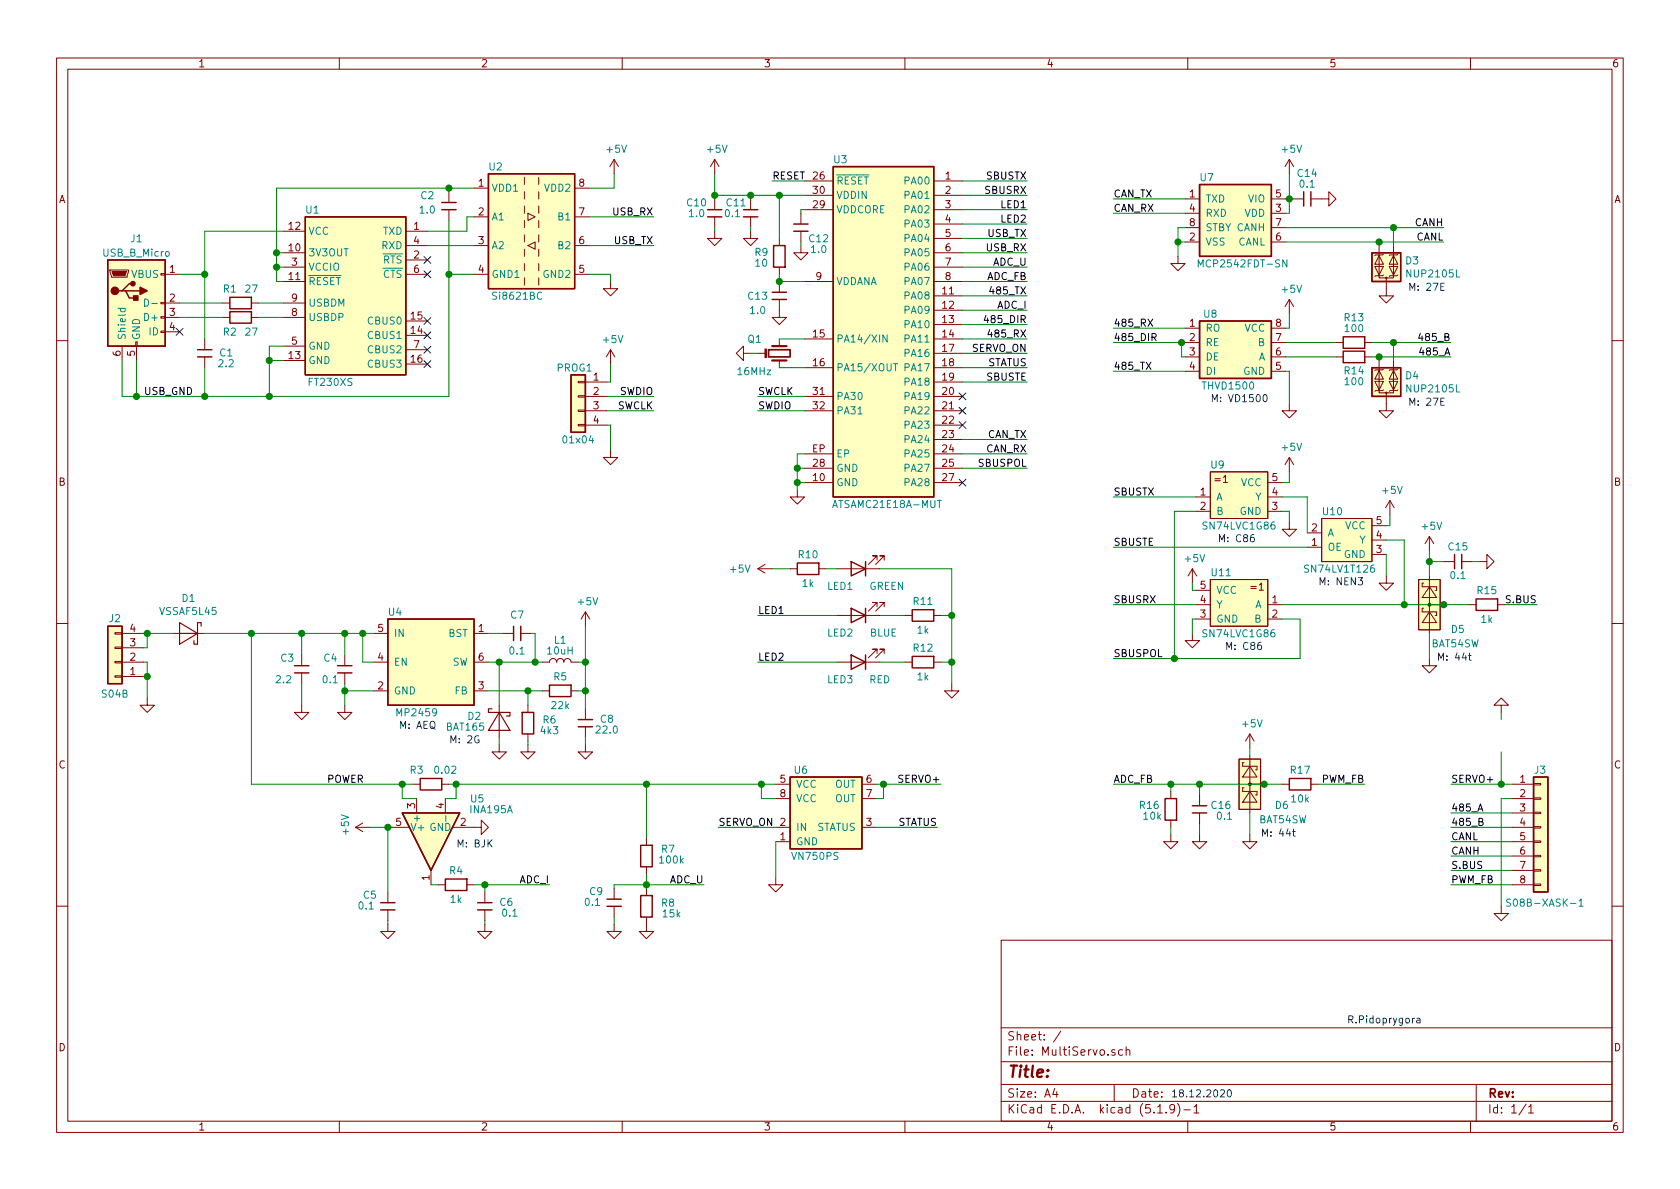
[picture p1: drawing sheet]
<svg xmlns="http://www.w3.org/2000/svg" width="297mm" height="210mm" viewBox="0 0 297 210" stroke-linecap="round" stroke-linejoin="round" font-family="sans-serif">
<g fill="none" stroke="#840000" stroke-width=".18">
<path d="M10 10.3h277v189.9h-277zM12 12.2h273v186.1h-273zM60 10.3v1.9M110 10.3v1.9M160 10.3v1.9M210 10.3v1.9M260 10.3v1.9M79.4 33.9v1.9M79.4 37.1v1.9M83.8 33.3h2.6M83.8 38.3h2.6M92.7 31.4v1.2"/>
<path d="M92.7 33.9v1.3M92.7 36.4v1.3M92.7 39v1.3M93.3 37.7l1.3 .6-1.3 .7zM95.2 31.4v1.2M95.2 33.9v1.3M95.2 36.4v1.3M95.2 39v1.3M101.6 33.3h2.5M101.6 38.3h2.5M108.6 28.2v2.5M108.6 28.2l-.8 1.3"/>
<path d="M108.6 28.2l.7 1.3M126.4 28.2l-.8 1.3M126.4 28.2v2.5M126.4 35.2v1.9M126.4 38.3v2M126.4 28.2l.7 1.3M132.7 35.2v1.9M132.7 38.3v2M141.6 37.7v1.9M142.2 32h5.1M142.2 34.5h5.1M142.2 37.1h5.1"/>
<path d="M165.1 32h5.1M165.1 34.5h5.1M165.1 37.1h5.1M165.1 39.6h5.1M209.5 35.2h2.6M209.5 37.7h2.6M224.8 35.2h2.5M224.8 37.7h2.5M228 28.2v2.5M228 28.2l-.8 1.3M228 28.2l.7 1.3M228.6 35.2h1.9"/>
<path d="M231.8 35.2h3.1v-1.3l1.3 1.3-1.3 1.2v-1.2M19.4 47.7h3.3v.3l-.2 1h-2.8zM28.4 58.5h.8v.3h-.8zM28.4 56h.8v.3h-.8zM28.4 53.5h.8v.2h-.8zM28.4 48.4h.8v.2h-.8zM29.2 48.5h2.5M29.2 56.1h2.5M29.2 53.6h2.5M29.2 58.7h2.5M36.2 59.9v1.9M39.4 56.1h1.2"/>
<path d="M39.4 53.6h1.2M44.4 56.1h1.3M44.4 53.6h1.3M50.2 56.1h3.8M50.2 53.6h3.8M50.2 44.7h3.8M50.2 47.2h3.8M50.2 49.8h3.8M50.2 40.9h3.8M71.8 43.4h3.8M71.8 48.5h3.8M71.8 40.9h3.8"/>
<path d="M71.8 59.3h3.8M71.8 56.8h3.8M71.8 46h3.8M83.8 43.4h2.6M83.8 48.5h2.6M92.7 41.5v1.3M92.7 44.1v1.2M92.7 46.6v1.3M92.7 49.1v1.3M93.3 43.4l1.3-.6v1.3zM95.2 41.5v1.3M95.2 44.1v1.2"/>
<path d="M95.2 46.6v1.3M95.2 49.1v1.3M101.6 43.4h2.5M101.6 48.5h2.5M107.9 49.8v1.2h1.3l-1.3 1.3-1.2-1.3h1.2M126.4 40.9v1.3h1.2l-1.2 1.2-1.3-1.2h1.3M132.7 40.9v1.3h1.3l-1.3 1.2-1.3-1.2h1.3M137.8 53v3.1h1.3l-1.3 1.3-1.3-1.3h1.3M137.8 42.2v1.2M137.8 47.2v1.3M137.8 49.8v1.9M141.6 43.4v1.3h1.3l-1.3 1.3-1.3-1.3h1.3"/>
<path d="M141.6 40.9v1.9M142.2 59.9h5.1M142.2 49.8h5.1M165.1 52.3h5.1M165.1 54.9h5.1M165.1 57.4h5.1M165.1 59.9h5.1M165.1 42.2h5.1M165.1 44.7h5.1M165.1 47.2h5.1M165.1 49.8h5.1M208.3 45.3v1.3h1.2l-1.2 1.3-1.3-1.3h1.3"/>
<path d="M209.5 42.8h2.6M209.5 40.3h2.6M209.5 58h2.6M224.8 42.8h2.5M224.8 40.3h2.5M224.8 58h2.5M228 53v2.5M228 53l-.8 1.2M228 53l.7 1.2M243.1 47.1h1.5l-.8 1.5zM243.8 43.4v5.7h2.6v-5.7M243.8 45.2l.8 1.5h-1.5z"/>
<path d="M244.6 45l-.1 .1h-1.3l-.1 .1M244.6 48.6l-.1 .2h-1.3l-.1 .1M245.1 49.1v3.2h1.3l-1.3 1.3-1.3-1.3h1.3M245.6 47.1h1.5l-.7 1.5zM246.4 45.2l.7 1.5h-1.5zM247.1 45l-.1 .1h-1.3l-.1 .1M247.1 48.6l-.1 .2h-1.3l-.1 .1M10 60.2h2M21.6 61.2v2.5M24 60.4h.3v.8h-.3zM24.1 61.2v2.5M36.2 63.1v1.9"/>
<path d="M50.2 63.7h3.8M50.2 61.2h3.8M71.8 64.4h3.8M71.8 61.8h3.8M102.2 75.1h1.3v.2h-1.3zM102.2 72.5h1.3v.3h-1.3zM102.2 67.4h1.3v.3h-1.3zM102.2 70h1.3v.2h-1.3zM103.5 67.6h3.8M103.5 70.1h3.8M103.5 72.6h3.8M103.5 75.2h3.8"/>
<path d="M107.9 79.6v1.3h1.3l-1.3 1.3-1.2-1.3h1.2M107.9 61.8l-.7 1.3M107.9 61.8v2.6M107.9 61.8l.8 1.3M131.4 62.5v-1.3l-1.2 1.3 1.2 1.2v-1.2h1.3M134 62.5h1.3M137.8 60.6v.6M137.8 63.7v.7M142.2 70.1h5.1M142.2 72.6h5.1M142.2 65h5.1M165.1 67.6h5.1"/>
<path d="M165.1 70.1h5.1M165.1 72.6h5.1M165.1 75.2h5.1M165.1 65h5.1M165.1 62.5h5.1M165.1 77.7h5.1M209.5 60.6h2.6M209.5 63.1h2.6M209.5 65.7h2.6M224.8 60.6h2.5M224.8 63.1h2.5M224.8 65.7h2.5"/>
<path d="M228 71.4v1.2h1.2l-1.2 1.3-1.3-1.3h1.3M236.2 60.6h1.3M236.2 63.1h1.3M241.3 60.6h1.3M241.3 63.1h1.3M243.1 67.4h1.5l-.8 1.6zM243.8 63.7v5.8h2.6v-5.8M243.8 65.5l.8 1.6h-1.5zM244.6 65.3l-.1 .1h-1.3l-.1 .1M244.6 69l-.1 .1h-1.3l-.1 .1M245.1 69.5v3.1h1.3l-1.3 1.3-1.3-1.3h1.3M245.6 67.4h1.5l-.7 1.6z"/>
<path d="M246.4 65.5l.7 1.6h-1.5zM247.1 65.3l-.1 .1h-1.3l-.1 .1M247.1 69l-.1 .1h-1.3l-.1 .1M285 60.2h2M135.3 99.8l-1.3 .8M141 86.6v1.3h1.2l-1.2 1.2-1.3-1.2h1.3M142.2 85.3h5.1M142.2 80.3h5.1M142.2 82.8h5.1M155.1 99.1v-.8h-.8h.8l-1.6 1.5M156.3 99.1v-.8h-.7h.7l-1.5 1.5M165.1 85.3h5.1"/>
<path d="M165.1 80.3h5.1M165.1 82.8h5.1M211.5 87.9h2.5M211.5 90.4h2.5M214 83.4h10.2v8.3h-10.2zM224.2 87.9h2.5M224.2 90.4h2.5M224.2 85.3h2.5M228 92.3v1.3h1.2l-1.2 1.3-1.3-1.3h1.3M228 80.9l-.8 1.3M228 80.9v2.5M228 80.9l.7 1.3"/>
<path d="M231.1 96.8h2.6M231.1 94.2h2.6M233.7 91.7h8.9v7.6h-8.9zM242.6 98h2.5M242.6 95.5h2.5M242.6 93h2.5M245.7 88.5l-.7 1.3M245.7 88.5v2.6M245.7 88.5l.8 1.3M252.7 94.9l-.7 1.2M252.7 94.9v2.5M252.7 94.9l.8 1.2"/>
<path d="M255.3 99.3h1.9M258.4 99.3h1.9M261.6 99.3h1.3v-1.3l1.3 1.3-1.3 1.3v-1.3M10 110.3h2M20.3 111.9h1.3v.2h-1.3zM20.3 114.4h1.3v.3h-1.3zM20.3 117h1.3v.2h-1.3zM20.3 119.5h1.3v.3h-1.3zM21.6 117.1h3.8M21.6 112h3.8M21.6 119.6h3.8M21.6 114.5h3.8"/>
<path d="M30.5 112h1.2M34.9 112h1.3M53.3 115.8v1.9M53.3 119v1.9M61 115.8v1.9M61 119v1.9M66 117.1h2.6M66 112h2.6M83.8 117.1h2.6M83.8 112h2.6M88.9 112h1.9M92.1 112h1.9"/>
<path d="M95.9 117.1h1.3a.63 .63 0 0 1 .6-.6 .63 .63 0 0 1 .6 .6 .63 .63 0 0 1 .7-.6 .63 .63 0 0 1 .6 .6 .63 .63 0 0 1 .6-.6 .63 .63 0 0 1 .7 .6h1.2M103.5 108.2v2.5M103.5 108.2l-.8 1.3M103.5 108.2l.8 1.3M134 100.6h2.5M134 100.6l1.3 .7M139.7 100.6h1.3M144.8 100.6h1.2M148 108.8h7.6M148 117.1h7.6M148 100.6h7.6M155.1 107.3v-.8h-.8h.8l-1.6 1.6"/>
<path d="M155.1 115.6v-.8h-.8h.8l-1.6 1.5M156.3 107.3v-.8h-.7h.7l-1.5 1.6M156.3 115.6v-.8h-.7h.7l-1.5 1.5M160 108.8h1.3M160 117.1h1.3M165.1 108.8h1.3M165.1 117.1h1.3M210.8 112v1.3h1.3l-1.3 1.2-1.3-1.2h1.3M210.8 100.6l-.7 1.2M210.8 100.6v2.5M210.8 100.6l.8 1.2M211.5 106.9h2.5"/>
<path d="M211.5 104.4h2.5M211.5 109.5h2.5M214 102.5h10.2v8.2h-10.2zM224.2 106.9h2.5M224.2 109.5h2.5M245.1 101.8v1.3h1.3l-1.3 1.3-1.3-1.3h1.3M250.8 102.5h3.8v8.9h-3.8zM251.7 107.6h-.2v.6h2.5v.6h-.3M251.7 103.1h-.2v.7h2.5v.6h-.3M252.7 116.5v1.2h1.3l-1.3 1.3-1.2-1.3h1.2M252.7 108.2l1.3 1.9h-2.5zM252.7 103.8l1.3 1.9h-2.5z"/>
<path d="M252.7 106.9h2.6M252.7 101.8v10.2M259.7 106.9h1.3M264.8 106.9h1.3M285 110.3h2M26 123.4v1.3h1.3l-1.3 1.3-1.2-1.3h1.2M53.3 124.7v1.3h1.3l-1.3 1.2-1.2-1.2h1.2M61 124.7v1.3h1.2l-1.2 1.2-1.3-1.2h1.3M66 122.2h2.6M73 138.7h1.3M78.1 138.7h1.3M83.8 122.2h2.6"/>
<path d="M88.3 131.7v1.3h1.2l-1.2 1.2-1.3-1.2h1.3M88.3 124.7v1.3M88.3 129.2v1.2M93.3 131.7v1.3h1.3l-1.3 1.2-1.2-1.2h1.2M93.3 124.7v1.3M93.3 129.8v1.3M95.9 122.2h1.3M101 122.2h1.2M103.5 131.7v1.3h1.3l-1.3 1.2-1.3-1.2h1.3M103.5 125.3v1.9M103.5 128.5v1.9M137.2 138.7h2.5"/>
<path d="M152.4 138.7h2.5M168.3 120.9v1.3h1.2l-1.2 1.2-1.3-1.2h1.3M207 139.9v1.3M219.1 134.2h3.8v8.9h-3.8zM220 139.3h-.3v.6h2.5v.7h-.2M220 134.9h-.3v.6h2.5v.6h-.2M221 139.9l1.2 2h-2.5zM221 135.5l1.2 1.9h-2.5zM221 138.7h2.5M221 129.8l-.8 1.3M221 129.8v2.5M221 133.6v10.2"/>
<path d="M221 129.8l.7 1.3M226.7 138.7h1.3M231.8 138.7h1.2M265.4 124.7h1.3l-1.3-1.3-1.2 1.3h1.2v1.3M267.3 138.7h3.8M271.1 138.6h1.3v.2h-1.3zM62.9 146.3h2.5M62.9 146.3l1.2 .8M64.1 145.5l-1.2 .8M68.6 146.3h3.8M68.6 157.7v1.9M73.7 141.2v2.6"/>
<path d="M76.2 153.9v2.6M77.5 156.5h1.2M78.7 141.2v2.6M80 146.3h5.1v-1.3l1.3 1.3-1.3 1.3v-1.3M82.5 156.5h1.3M85.7 157.7v1.9M108.6 157.1v1.9M114.3 148.2v1.3M114.3 153.3v1.3M114.3 157.1v1.3M137.2 155.2v1.3h1.2l-1.2 1.2-1.3-1.2h1.3M137.2 146.3h2.5"/>
<path d="M137.2 148.8h2.5M137.2 141.2h2.5M152.4 146.3h2.5M152.4 141.2h2.5M207 147.6v1.2h1.3l-1.3 1.3-1.3-1.3h1.3M207 145v1.3M212.1 147.6v1.2h1.3l-1.3 1.3-1.3-1.3h1.3M212.1 140.6v1.9M212.1 143.8v1.9M221 147.6v1.2h1.2l-1.2 1.3-1.3-1.3h1.3M267.3 146.3h3.8M267.3 156.5h3.8"/>
<path d="M267.3 148.8h3.8M267.3 141.2h3.8M267.3 143.8h3.8M267.3 151.4h3.8M267.3 153.9h3.8M271.1 156.3h1.3v.3h-1.3zM271.1 153.8h1.3v.2h-1.3zM271.1 151.3h1.3v.2h-1.3zM271.1 148.7h1.3v.3h-1.3zM271.1 146.2h1.3v.2h-1.3zM271.1 143.6h1.3v.3h-1.3zM271.1 141.1h1.3v.2h-1.3z"/>
<path d="M10 160.2h2M68.6 163.4v1.3h1.2l-1.2 1.3-1.3-1.3h1.3M68.6 160.9v1.9M85.7 163.4v1.3h1.3l-1.3 1.3-1.2-1.3h1.2M85.7 160.9v1.9M108.6 163.4v1.3h-1.3l1.3 1.3 1.3-1.3h-1.3M108.6 160.3v1.9M114.3 162.2v2.5h-1.3l1.3 1.3 1.3-1.3h-1.3M177 166.3h108v32h-108zM265.4 160.3v1.2h1.3l-1.3 1.3-1.2-1.3h1.2M285 160.2h2M60 198.3v1.9"/>
<path d="M110 198.3v1.9M160 198.3v1.9M177 194.8h108M177 191.8h108M177 187.8h108M177 181.8h108M186.5 192.5l-.4 1h1M186.8 193v1M187.6 182.3l-1.3 2M197 191.8v3M197.1 185.7a.37 .37 0 0 0-.6 .1l.1 .2 .5 .2 .1 .1-.2 .3-.5-.1M198.5 185.7l-.5-.1-.2 .3v.6l.2 .1 .5-.1"/>
<path d="M199.1 185.7h.1a.37 .37 0 0 1 .6 .1v.8M199.1 185.1v1.5M204.7 196.8h.8M206.2 196.7v.1M207.7 196l-.1 .1a.48 .48 0 0 1-.6 .1l-.2-.2 .2-.6a.48 .48 0 0 1 .6 .1 1.27 1.27 0 0 1-.2 1.2l-.4 .1M208.2 195.1a1.71 1.71 0 0 1 0 2.3M209.3 196.3h1.2M210 198.3v1.9M211.1 195.8l.4-.5v1.5M211.1 196.8h.9M260 198.3v1.9M261 191.8v6.5"/>
<path d="M269.8 195.2l-1.2 2M270.3 195.8l.4-.5v1.5M270.3 196.8h.8"/>
<circle cx="245.1" cy="49.1" r=".13"/>
<circle cx="245.1" cy="69.5" r=".13"/>
</g>
<g fill="none" stroke="#840000" stroke-width=".25">
<path d="M54 38.3h17.8v28h-17.8zM78.1 37.1h2.5M78.1 35.8h2.5M86.4 30.7h15.2v20.3h-15.2zM125.1 38.3h2.5M125.1 37.1h2.5M131.4 38.3h2.6M131.4 37.1h2.6M140.3 39.6h2.6M147.3 29.5h17.8v58.4h-17.8zM212.1 32.6h12.7v12.7h-12.7zM230.5 33.9v2.5"/>
<path d="M231.8 33.9v2.5M19 46h10.2v15.2h-10.2zM21.6 51.4h.6l.7 1.3h1.2M22.2 51.4h2.6M23.5 50.2h-.6l-1.3 1.2h-.6M40.6 55.1h3.8v2h-3.8zM40.6 52.6h3.8v2h-3.8zM136.5 53h2.6M136.5 51.7h2.6M136.8 43.4h2v3.8h-2zM140.3 40.9h2.6M212.1 56.8h12.7v10.1h-12.7z"/>
<path d="M237.5 59.6h3.8v2h-3.8zM242.6 44.7h5v5.1h-5zM34.9 61.8h2.6M34.9 63.1h2.6M101 66.3h2.5v10.1h-2.5zM237.5 62.1h3.8v2h-3.8zM242.6 65h5v5.1h-5zM141 99.6h3.8v2h-3.8zM150.5 99.3l2.5 1.3-2.5 1.2zM153 99.3v2.5M257.2 98v2.6M258.4 98v2.6"/>
<path d="M19 110.7h2.6v10.2h-2.6zM52.1 117.7h2.5M52.1 119h2.5M59.7 117.7h2.5M59.7 119h2.5M68.6 109.5h15.2v15.2h-15.2zM90.8 110.7v2.6M92.1 110.7v2.6M150.5 107.6l2.5 1.2-2.5 1.3zM150.5 115.8l2.5 1.3-2.5 1.3zM153 107.6v2.5M153 115.8v2.6"/>
<path d="M161.3 107.8h3.8v2h-3.8zM161.3 116.1h3.8v2h-3.8zM261 105.9h3.8v2h-3.8zM74.3 137.7h3.8v2h-3.8zM92.3 126h2.1v3.8h-2.1zM97.2 121.2h3.8v2h-3.8zM102.2 127.2h2.6M102.2 128.5h2.6M139.7 137.4h12.7v12.7h-12.7zM228 137.7h3.8v2h-3.8zM271.1 137.4h2.6v20.3h-2.6zM67.3 159.6h2.5"/>
<path d="M71.1 143.8h10.2l-5.1 10.1zM78.7 155.4h3.8v2.1h-3.8zM84.5 159.6h2.5M107.3 159h2.6M113.3 158.4h2v3.8h-2zM113.3 149.5h2v3.8h-2zM206 141.2h2v3.8h-2zM210.8 142.5h2.6M210.8 143.8h2.6M67.3 160.9h2.5M84.5 160.9h2.5M107.3 160.3h2.6"/>
</g>
<g fill="#ffffc2" stroke="#ffffc2" stroke-width=".18">
<path d="M214 83.4h10.2v8.3h-10.2z"/>
<path d="M233.7 91.7h8.9v7.6h-8.9z"/>
<path d="M212.1 32.6h12.7v12.7h-12.7z"/>
<path d="M68.6 109.5h15.2v15.2h-15.2z"/>
<path d="M71.1 143.8h10.2l-5.1 10.1z"/>
<path d="M242.6 65h5v5.1h-5z"/>
<path d="M242.6 44.7h5v5.1h-5z"/>
<path d="M212.1 56.8h12.7v10.1h-12.7z"/>
<path d="M139.7 137.4h12.7v12.7h-12.7z"/>
<path d="M19 110.7h2.6v10.2h-2.6z"/>
<path d="M86.4 30.7h15.2v20.3h-15.2z"/>
<path d="M101 66.3h2.5v10.1h-2.5z"/>
<path d="M219.1 134.2h3.8v8.9h-3.8z"/>
<path d="M271.1 137.4h2.6v20.3h-2.6z"/>
<path d="M250.8 102.5h3.8v8.9h-3.8z"/>
<path d="M19 46h10.2v15.2h-10.2z"/>
<path d="M214 102.5h10.2v8.2h-10.2z"/>
<path d="M147.3 29.5h17.8v58.4h-17.8z"/>
<path d="M54 38.3h17.8v28h-17.8z"/>
</g>
<g fill="none" stroke="#008484" stroke-width=".18">
<path d="M20.9 54.5h1.2M21.4 54.5l-.1 .4 .2 .2 .6-.1v-.5M25.6 52.9a.64 .64 0 0 1 .7 .6 .64 .64 0 0 1-.7 .6zM26.8 53.7h1M156.8 59.2v1.3l-.7-1.3v1.3M211.9 47.2v-1.3l.4 1 .4-1v1.3M227.5 45.9v1.3l-.7-1.3v1.3M151.7 73.2h.7M158 64.3h.7M158.3 64.3v1.3M165.7 88.5h.7M78.8 144.2v1"/>
<path d="M267.1 159h-.5l-.2 .1v.4l.6 .2 .1 .3-.2 .2h-.5M279.2 159.3l.4-.3v1.2M279.2 160.2h.7"/>
</g>
<path d="M31.7 110.1l3.2 1.9-3.2 1.9zM31.7 112h3.2M35.6 110.7v-.6h-.7v3.8h-.6v-.6M87 125.3h-.6v.7h3.8v.6h-.7M88.3 126l1.9 3.2h-3.8zM88.3 126v3.2" fill="none" stroke="#840000" stroke-width=".2"/>
<g fill="#840000" stroke="#840000" stroke-width=".18">
<path d="M19.8 48h2.6l-.3 .8h-2z"/>
<path d="M135.3 61.7h.2v1.5h-.2z"/>
<circle cx="221" cy="138.7" r=".25"/>
<circle cx="252.7" cy="106.9" r=".25"/>
</g>
<g fill="#840000" stroke="#840000" stroke-width=".25">
<path d="M23.6 52.3h.8v.8h-.8z"/>
<path d="M24.8 50.8l1.2 .6-1.2 .7z"/>
<circle cx="20.3" cy="51.4" r=".63"/>
<circle cx="23.5" cy="50.2" r=".38"/>
</g>
<path d="M135.9 61.8h3.8v1.3h-3.8z" fill="none" stroke="#840000" stroke-width=".3"/>
<path d="M136.5 61.2h2.6M136.5 63.7h2.6" fill="none" stroke="#840000" stroke-width=".38"/>
<g fill="none" stroke="#008400" stroke-width=".18">
<path d="M79.4 39v31.1h-57.8v-6.4M79.4 33.3v.6M83.8 33.3h-34.9v16.5h1.3M83.8 38.3h-1.3v2.6h-6.9M104.1 38.3h11.5M108.6 30.7v2.6h-4.5M126.4 34.5h15.8M126.4 30.7v4.5M132.7 34.5v.7M136.5 32h5.7M137.8 34.5v7.7M142.2 37.1h-.6v.6"/>
<path d="M170.2 34.5h11.4M170.2 32h11.4M170.2 37.1h11.4M170.2 39.6h11.4M196.8 35.2h12.7M196.8 37.7h12.7M227.3 35.2h1.3M228 30.7v7h-.7M31.7 53.6h7.7M31.7 56.1h7.7M31.7 48.5h4.5M45.7 53.6h4.5"/>
<path d="M45.7 56.1h4.5M48.9 47.2h1.3M48.9 44.7h1.3M50.2 40.9h-14v19M75.6 43.4h8.2M79.4 48.5h4.4M104.1 43.4h11.5M104.1 48.5h3.8v1.3M126.4 40.3v.6M132.7 40.3v.6M137.8 48.5v1.3h4.4M141.6 42.8v.6"/>
<path d="M142.2 59.9h-4.4v.7M170.2 49.8h11.4M170.2 54.9h11.4M170.2 47.2h11.4M170.2 52.3h11.4M170.2 59.9h11.4M170.2 57.4h11.4M170.2 42.2h11.4M170.2 44.7h11.4M196.8 58h12.7M208.3 42.8h1.2M209.5 40.3h-1.2v5"/>
<path d="M227.3 40.3h28M227.3 42.8h28M228 55.5v2.5h-.7M243.8 42.8v.6M246.4 40.3v3.1M24.1 63.7v6.4M36.2 65v5.1M47.6 63.7h2.6M50.2 61.2h-2.6v8.9M107.3 70.1h8.3M107.3 75.2h.6v4.4M107.3 72.6h8.3"/>
<path d="M107.9 64.4v3.2h-.6M132.7 62.5h1.3M134 70.1h8.2M134 72.6h8.2M137.8 64.4v.6h4.4M170.2 65h11.4M170.2 62.5h11.4M170.2 67.6h11.4M170.2 77.7h11.4M196.8 60.6h12.7M196.8 65.7h12.7M208.9 60.6v2.5h.6"/>
<path d="M227.3 63.1h8.9M227.3 60.6h8.9M227.3 65.7h.7v5.7M242.6 63.1h13.9M242.6 60.6h13.9M243.8 63.1v.6M246.4 60.6v3.1M141 82.8h1.2M141 85.3h1.2M142.2 80.3h-1.2v6.3M170.2 82.8h11.4M170.2 80.3h11.4"/>
<path d="M196.8 87.9h14.7M196.8 96.8h34.3M211.5 90.4h-3.9v26.1M226.7 90.4h1.3v1.9M226.7 87.9h4.4v6.3M228 83.4v1.9h-1.3M245.1 95.5h3.2v11.4M245.1 98v3.8M245.7 91.1v1.9h-.6M252.7 97.4v4.4M252.7 99.3h2.6M260.3 99.3h1.3"/>
<path d="M25.4 117.1h.6v6.3M25.4 112h5.1M25.4 119.6h.6M26 112v2.5h-.6M36.2 112h29.8M44.4 112v26.7h28.6M53.3 112v3.8M61 112v3.8M64.1 112v5.1h1.9M86.4 112h2.5M86.4 117.1h9.5M88.3 117.1v7.6"/>
<path d="M94 112h.6v5.1M102.2 117.1h1.3M103.5 110.7v14.6M134 117.1h14M134 108.8h14M136.5 100.6h3.2M146 100.6h2M155.6 100.6h12.7v20.3M155.6 117.1h4.4M155.6 108.8h4.4M166.4 117.1h1.9M166.4 108.8h1.9"/>
<path d="M196.8 106.9h14.7M210.8 103.1v1.3h.7M211.5 109.5h-.7v2.5M226.7 109.5h3.2v7h-33.1M226.7 106.9h33M252.7 112v4.5M266.1 106.9h5.7M53.3 120.9v3.8M61 122.2h5M61 120.9v3.8M71.1 138.7v2.5h2.6M79.4 138.7h57.8"/>
<path d="M80.6 138.7v2.5h-1.9M86.4 122.2h9.5M88.3 130.4v1.3M93.3 122.2v2.5M93.3 131.1v.6M102.2 122.2h1.3M103.5 130.4v1.3M114.3 138.7v9.5M134.6 138.7v2.5h2.6M154.9 138.7h11.5M156.2 138.7v2.5h-1.3M196.8 138.7h29.9"/>
<path d="M207 138.7v1.2M212.1 138.7v1.9M221 132.3v1.3M233 138.7h8.3M256.5 138.7h10.8M265.4 126v1.2M265.4 133v5.7M65.4 146.3h3.2v11.4M76.2 156.5h1.3M83.8 156.5h13.4M85.7 156.5v1.2M114.3 154.6v2.5"/>
<path d="M124.5 156.5h-15.9v.6M127 146.3h10.2M137.2 148.8v6.4M154.9 146.3h10.8M207 146.3v1.3M212.1 145.7v1.9M221 143.8v3.8M256.5 146.3h10.8M256.5 156.5h10.8M256.5 153.9h10.8M256.5 148.8h10.8M256.5 143.8h10.8"/>
<path d="M256.5 151.4h10.8M267.3 141.2h-1.9v19.1M68.6 162.8v.6M85.7 162.8v.6M108.6 162.2v1.2"/>
</g>
<path d="M174.3 55.7l-.3 .9h.8M203.7 59.6h.6l.1-.2-.1-.3-.1-.1h-.5v1.2M204 59.6l.4 .6M261.5 145.3h.6l.1-.2-.1-.3-.6-.1v1.3h.5l.2-.2v-.3l-.3-.2" fill="none" stroke="#000" stroke-width=".18"/>
<g fill="none" stroke="#0000c2" stroke-width=".18">
<path d="M254.7 50.7h.4M255.3 50.1h-.6v1.3h.6M223.4 69.9l.2-.1a.69 .69 0 0 1 .4 .6 .69 .69 0 0 1-.4 .6l-.2-.2-.1-.2zM254.7 71h.4M255.3 70.4h-.6v1.3h.6M221.7 94.5l-.4 .1a.87 .87 0 0 0 0 1.2l.4-.1v-.6l-.4-.1-.2 .3M223 113.6l-.4 .1a.87 .87 0 0 0 0 1.2l.4-.2v-.5l-.4-.1-.2 .2M240.1 102.2h.8l-.4 .4 .3 .2 .1 .4-.2 .2-.6-.1M259.6 115.9h.5M259.8 115.5v1.1l.3 .2M84.6 130.2a.59 .59 0 0 0-.7 .5 .59 .59 0 0 0 .7 .6l.1-.5h-.2M86.5 149.1l.5 .7"/>
<path d="M87 148.5l-.7 .7M228.5 147h.5M228.7 146.6v1.1l.3 .2M215.8 192.8l.5-.1 .2 .1v.3v.2l-.8 .7h.8M217.1 192.8l.2-.1a.67 .67 0 0 1 .4 .6 .67 .67 0 0 1-.4 .7l-.3-.3v-.2zM250.1 180.1l-.4 .2M250.5 180.1h.5l.1 .8M251.1 180.4h-.5l-.1 .2v.2h.6"/>
</g>
<g fill="#008400" stroke="#008400" stroke-width=".25">
<circle cx="246.4" cy="40.3" r=".51"/>
<circle cx="207" cy="138.7" r=".51"/>
<circle cx="132.7" cy="34.5" r=".51"/>
<circle cx="168.3" cy="117.1" r=".51"/>
<circle cx="168.3" cy="108.8" r=".51"/>
<circle cx="137.8" cy="34.5" r=".51"/>
<circle cx="246.4" cy="60.6" r=".51"/>
<circle cx="141" cy="85.3" r=".51"/>
<circle cx="243.8" cy="42.8" r=".51"/>
<circle cx="228" cy="35.2" r=".51"/>
<circle cx="48.9" cy="44.7" r=".51"/>
<circle cx="265.4" cy="138.7" r=".51"/>
<circle cx="243.8" cy="63.1" r=".51"/>
<circle cx="114.3" cy="138.7" r=".51"/>
<circle cx="80.6" cy="138.7" r=".51"/>
<circle cx="61" cy="122.2" r=".51"/>
<circle cx="48.9" cy="47.2" r=".51"/>
<circle cx="85.7" cy="156.5" r=".51"/>
<circle cx="208.3" cy="42.8" r=".51"/>
<circle cx="252.7" cy="99.3" r=".51"/>
<circle cx="64.1" cy="112" r=".51"/>
<circle cx="68.6" cy="146.3" r=".51"/>
<circle cx="134.6" cy="138.7" r=".51"/>
<circle cx="212.1" cy="138.7" r=".51"/>
<circle cx="126.4" cy="34.5" r=".51"/>
<circle cx="79.4" cy="33.3" r=".51"/>
<circle cx="61" cy="112" r=".51"/>
<circle cx="26" cy="112" r=".51"/>
<circle cx="79.4" cy="48.5" r=".51"/>
<circle cx="208.9" cy="60.6" r=".51"/>
<circle cx="36.2" cy="70.1" r=".51"/>
<circle cx="44.5" cy="112" r=".51"/>
<circle cx="26" cy="119.6" r=".51"/>
<circle cx="47.6" cy="63.7" r=".51"/>
<circle cx="53.3" cy="112" r=".51"/>
<circle cx="71.1" cy="138.7" r=".51"/>
<circle cx="47.6" cy="70.1" r=".51"/>
<circle cx="156.2" cy="138.7" r=".51"/>
<circle cx="24.1" cy="70.1" r=".51"/>
<circle cx="114.3" cy="156.5" r=".51"/>
<circle cx="36.2" cy="48.5" r=".51"/>
<circle cx="223.5" cy="138.7" r=".51"/>
<circle cx="141" cy="82.8" r=".51"/>
<circle cx="103.5" cy="117.1" r=".51"/>
<circle cx="94.6" cy="117.1" r=".51"/>
<circle cx="207.6" cy="116.5" r=".51"/>
<circle cx="137.8" cy="49.8" r=".51"/>
<circle cx="88.3" cy="117.1" r=".51"/>
<circle cx="93.3" cy="122.2" r=".51"/>
<circle cx="103.5" cy="122.2" r=".51"/>
<circle cx="255.3" cy="106.9" r=".51"/>
<circle cx="248.3" cy="106.9" r=".51"/>
</g>
<g fill="none" stroke="#000084" stroke-width=".18">
<path d="M31.1 58.1l1.3 1.2M32.4 58.1l-1.3 1.2M75 58.7l1.2 1.2M75 56.2l1.2 1.2M75 47.9l1.2 1.2M75 45.4l1.2 1.2M76.2 58.7l-1.2 1.2M76.2 56.2l-1.2 1.2M76.2 47.9l-1.2 1.2M76.2 45.4l-1.2 1.2M75 63.8l1.2 1.2M75 61.2l1.2 1.3"/>
<path d="M76.2 63.8l-1.2 1.2M76.2 61.2l-1.2 1.3M169.6 69.5l1.2 1.2M169.6 72l1.2 1.2M169.6 74.6l1.2 1.2M170.8 69.5l-1.2 1.2M170.8 72l-1.2 1.2M170.8 74.6l-1.2 1.2M169.6 84.7l1.2 1.2M170.8 84.7l-1.2 1.2"/>
</g>
<text font-size="2.8" fill="#840000" x="178" y="190.5">Title:</text>
<g font-size="2.1" fill="#840000">
<text x="178" y="184">Sheet: /</text>
<text x="178" y="186.7">File: MultiServo.sch</text>
<text x="178" y="196.9">KiCad E.D.A. kicad (5.1.9)-1</text>
<text x="178" y="194.1">Size: A4</text>
<text x="200" y="194.1">Date:</text>
<text x="263" y="194.1">Rev:</text>
<text x="263" y="196.9">Id: 1/1</text>
</g>
<g font-size="1.8" fill="#840000">
<text x="35" y="11.9">1</text>
<text x="85" y="11.9">2</text>
<text x="135" y="11.9">3</text>
<text x="185" y="11.9">4</text>
<text x="235" y="11.9">5</text>
<text x="285" y="11.9">6</text>
<text x="10.4" y="35.9">A</text>
<text x="84.6" y="33">1</text>
<text x="102.4" y="33">8</text>
<text x="143.8" y="31.7">26</text>
<text x="143.8" y="34.3">30</text>
<text x="167.2" y="31.7">1</text>
<text x="167.2" y="34.3">2</text>
<text x="210.3" y="34.9">1</text>
<text x="225.6" y="34.9">5</text>
<text x="285.4" y="35.9">A</text>
<text x="51.1" y="40.6">12</text>
<text x="73.2" y="40.6">1</text>
<text x="84.6" y="38.1">2</text>
<text x="102.4" y="38.1">7</text>
<text x="143.8" y="36.8">29</text>
<text x="167.2" y="36.8">3</text>
<text x="167.2" y="39.4">4</text>
<text x="167.2" y="41.9">5</text>
<text x="210.3" y="37.5">4</text>
<text x="210.3" y="40">8</text>
<text x="225.6" y="37.5">3</text>
<text x="225.6" y="40">7</text>
<text x="51.1" y="44.4">10</text>
<text x="51.6" y="47">3</text>
<text x="73.2" y="45.7">2</text>
<text x="73.2" y="43.2">4</text>
<text x="84.6" y="43.2">3</text>
<text x="102.4" y="43.2">6</text>
<text x="167.2" y="44.4">6</text>
<text x="167.2" y="47">7</text>
<text x="210.3" y="42.5">2</text>
<text x="225.6" y="42.5">6</text>
<text x="30" y="48.3">1</text>
<text x="30" y="53.3">2</text>
<text x="51.1" y="49.5">11</text>
<text x="51.6" y="53.3">9</text>
<text x="73.2" y="48.3">6</text>
<text x="84.6" y="48.3">4</text>
<text x="102.4" y="48.3">5</text>
<text x="144.3" y="49.5">9</text>
<text x="166.7" y="52.1">11</text>
<text x="167.2" y="49.5">8</text>
<text x="30" y="55.9">3</text>
<text x="30" y="58.4">4</text>
<text x="51.6" y="55.9">8</text>
<text x="72.7" y="59">14</text>
<text x="72.7" y="56.5">15</text>
<text x="143.8" y="59.7">15</text>
<text x="166.7" y="54.6">12</text>
<text x="166.7" y="57.1">13</text>
<text x="166.7" y="59.7">14</text>
<text x="210.3" y="57.8">1</text>
<text x="225.6" y="57.8">8</text>
<text x="21.3" y="63" transform="rotate(-90 21.3 63)">6</text>
<text x="23.9" y="63" transform="rotate(-90 23.9 63)">5</text>
<text x="51.1" y="63.5">13</text>
<text x="51.6" y="61">5</text>
<text x="72.7" y="64.1">16</text>
<text x="73.2" y="61.6">7</text>
<text x="143.8" y="64.8">16</text>
<text x="166.7" y="62.2">17</text>
<text x="166.7" y="64.8">18</text>
<text x="210.3" y="60.3">2</text>
<text x="210.3" y="62.9">3</text>
<text x="210.3" y="65.4">4</text>
<text x="225.6" y="65.4">5</text>
<text x="225.6" y="62.9">6</text>
<text x="225.6" y="60.3">7</text>
<text x="104.9" y="67.3">1</text>
<text x="104.9" y="69.8">2</text>
<text x="143.8" y="69.8">31</text>
<text x="166.7" y="67.3">19</text>
<text x="166.7" y="69.8">20</text>
<text x="104.9" y="72.4">3</text>
<text x="104.9" y="74.9">4</text>
<text x="143.8" y="72.4">32</text>
<text x="166.7" y="72.4">21</text>
<text x="166.7" y="74.9">22</text>
<text x="166.7" y="77.5">23</text>
<text x="143.6" y="80">EP</text>
<text x="143.8" y="82.5">28</text>
<text x="166.7" y="80">24</text>
<text x="166.7" y="82.5">25</text>
<text x="10.4" y="85.9">B</text>
<text x="143.8" y="85.1">10</text>
<text x="166.7" y="85.1">27</text>
<text x="212.2" y="87.6">1</text>
<text x="214.9" y="85.4">=1</text>
<text x="224.9" y="87.6">4</text>
<text x="224.9" y="85.1">5</text>
<text x="285.4" y="85.9">B</text>
<text x="212.2" y="90.2">2</text>
<text x="224.9" y="90.2">3</text>
<text x="231.9" y="94">2</text>
<text x="243.4" y="95.2">4</text>
<text x="243.4" y="92.7">5</text>
<text x="231.9" y="96.5">1</text>
<text x="243.4" y="97.8">3</text>
<text x="212.2" y="106.7">4</text>
<text x="212.2" y="104.1">5</text>
<text x="221.3" y="104.4">=1</text>
<text x="224.9" y="106.7">1</text>
<text x="23" y="111.8">4</text>
<text x="66.8" y="111.8">5</text>
<text x="84.6" y="111.8">1</text>
<text x="212.2" y="109.2">3</text>
<text x="224.9" y="109.2">2</text>
<text x="23" y="119.4">1</text>
<text x="23" y="116.8">2</text>
<text x="23" y="114.3">3</text>
<text x="66.8" y="116.8">4</text>
<text x="84.6" y="116.8">6</text>
<text x="66.8" y="121.9">2</text>
<text x="84.6" y="121.9">3</text>
<text x="10.4" y="135.9">C</text>
<text x="285.4" y="135.9">C</text>
<text x="73.4" y="143" transform="rotate(-90 73.4 143)">3</text>
<text x="78.5" y="143" transform="rotate(-90 78.5 143)">4</text>
<text x="137.9" y="138.4">5</text>
<text x="137.9" y="141">8</text>
<text x="153.2" y="138.4">6</text>
<text x="153.2" y="141">7</text>
<text x="268.8" y="138.4">1</text>
<text x="268.8" y="141">2</text>
<text x="268.8" y="143.5">3</text>
<text x="70" y="146">5</text>
<text x="81.4" y="146">2</text>
<text x="137.9" y="148.6">1</text>
<text x="153.2" y="146">3</text>
<text x="268.8" y="146">4</text>
<text x="268.8" y="148.6">5</text>
<text x="75.9" y="155.7" transform="rotate(-90 75.9 155.7)">1</text>
<text x="268.8" y="151.1">6</text>
<text x="268.8" y="153.7">7</text>
<text x="268.8" y="156.2">8</text>
<text x="10.4" y="185.9">D</text>
<text x="285.4" y="185.9">D</text>
<text x="35" y="199.9">1</text>
<text x="85" y="199.9">2</text>
<text x="135" y="199.9">3</text>
<text x="185" y="199.9">4</text>
<text x="235" y="199.9">5</text>
<text x="285" y="199.9">6</text>
</g>
<g font-size="1.8" fill="#008484">
<text x="107.4" y="27">+5V</text>
<text x="125.1" y="27">+5V</text>
<text x="147.5" y="28.9">U3</text>
<text x="226.7" y="27">+5V</text>
<text x="74.4" y="35.2">C2</text>
<text x="86.5" y="30.1">U2</text>
<text x="86.9" y="33.9">VDD1</text>
<text x="96.4" y="33.9">VDD2</text>
<text x="147.8" y="32.6">RESET</text>
<text x="147.8" y="35.2">VDDIN</text>
<text x="160.2" y="32.6">PA00</text>
<text x="160.2" y="35.2">PA01</text>
<text x="212.2" y="32">U7</text>
<text x="213.1" y="35.8">TXD</text>
<text x="220.7" y="35.8">VIO</text>
<text x="229.5" y="31.3">C14</text>
<text x="229.9" y="33.2">0.1</text>
<text x="54.1" y="37.8">U1</text>
<text x="54.5" y="41.5">VCC</text>
<text x="67.7" y="41.5">TXD</text>
<text x="74.3" y="37.8">1.0</text>
<text x="86.9" y="39">A1</text>
<text x="98.8" y="39">B1</text>
<text x="121.5" y="36.5">C10</text>
<text x="121.9" y="38.4">1.0</text>
<text x="128.3" y="38.4">0.1</text>
<text x="128.5" y="36.5">C11</text>
<text x="147.8" y="37.7">VDDCORE</text>
<text x="160.2" y="37.7">PA02</text>
<text x="160.2" y="40.3">PA03</text>
<text x="213.1" y="38.3">RXD</text>
<text x="213.1" y="40.9">STBY CANH</text>
<text x="220" y="38.3">VDD</text>
<text x="18.3" y="45.4">USB_B_Micro</text>
<text x="23.2" y="42.8">J1</text>
<text x="54.5" y="45.3">3V3OUT</text>
<text x="54.5" y="47.9">VCCIO</text>
<text x="67.5" y="44.1">RXD</text>
<text x="67.7" y="46.6">RTS</text>
<text x="86.9" y="44.1">A2</text>
<text x="98.8" y="44.1">B2</text>
<text x="133.5" y="45.3">R9</text>
<text x="133.6" y="47.2">10</text>
<text x="143.1" y="42.8">C12</text>
<text x="143.5" y="44.7">1.0</text>
<text x="160.2" y="42.8">PA04</text>
<text x="160.2" y="45.3">PA05</text>
<text x="160.2" y="47.9">PA06</text>
<text x="212.5" y="47.3">MCP2542FDT-SN</text>
<text x="213.1" y="43.4">VSS</text>
<text x="218.9" y="43.4">CANL</text>
<text x="248.6" y="46.8">D3</text>
<text x="23.3" y="49.1">VBUS</text>
<text x="39.5" y="51.7">R1</text>
<text x="43.5" y="51.7">27</text>
<text x="54.5" y="50.4">RESET</text>
<text x="67.7" y="49.1">CTS</text>
<text x="86.9" y="49.1">GND1</text>
<text x="87.4" y="53">Si8621BC</text>
<text x="96.2" y="49.1">GND2</text>
<text x="132.3" y="53">C13</text>
<text x="147.8" y="50.4">VDDANA</text>
<text x="160.2" y="53">PA08</text>
<text x="160.2" y="50.4">PA07</text>
<text x="226.7" y="51.8">+5V</text>
<text x="249" y="49.1">NUP2105L</text>
<text x="25.9" y="56.8">D+</text>
<text x="26.4" y="59.3">ID</text>
<text x="39.5" y="59.4">R2</text>
<text x="43.5" y="59.4">27</text>
<text x="54.5" y="56.8">USBDP</text>
<text x="54.5" y="54.2">USBDM</text>
<text x="65.3" y="59.9">CBUS1</text>
<text x="65.3" y="57.4">CBUS0</text>
<text x="132.7" y="55.5">1.0</text>
<text x="160.2" y="55.5">PA09</text>
<text x="160.2" y="58">PA10</text>
<text x="212.9" y="56.2">U8</text>
<text x="213.1" y="58.7">RO</text>
<text x="220" y="58.7">VCC</text>
<text x="237.8" y="56.8">R13</text>
<text x="237.9" y="58.7">100</text>
<text x="22.2" y="60.2" transform="rotate(-90 22.2 60.2)">Shield</text>
<text x="24.8" y="60.2" transform="rotate(-90 24.8 60.2)">GND</text>
<text x="38.8" y="64.9">2.2</text>
<text x="38.9" y="63">C1</text>
<text x="54.5" y="64.4">GND</text>
<text x="54.5" y="61.8">GND</text>
<text x="65.3" y="65">CBUS3</text>
<text x="65.3" y="62.5">CBUS2</text>
<text x="98.5" y="65.7">PROG1</text>
<text x="106.7" y="60.7">+5V</text>
<text x="132.3" y="60.6">Q1</text>
<text x="147.8" y="60.6">PA14/XIN</text>
<text x="147.8" y="65.7">PA15/XOUT</text>
<text x="160.2" y="60.6">PA11</text>
<text x="160.2" y="63.1">PA16</text>
<text x="160.2" y="65.7">PA17</text>
<text x="213.1" y="61.2">RE</text>
<text x="213.1" y="63.7">DE</text>
<text x="222.5" y="63.7">A</text>
<text x="222.5" y="61.2">B</text>
<text x="54.7" y="68.2">FT230XS</text>
<text x="130.6" y="66.3">16MHz</text>
<text x="147.8" y="70.7">PA30</text>
<text x="160.2" y="68.2">PA18</text>
<text x="160.2" y="70.7">PA19</text>
<text x="212.8" y="68.9">THVD1500</text>
<text x="213.1" y="66.3">DI</text>
<text x="219.8" y="66.3">GND</text>
<text x="237.8" y="66.2">R14</text>
<text x="237.9" y="68.1">100</text>
<text x="248.6" y="67.1">D4</text>
<text x="249" y="69.4">NUP2105L</text>
<text x="147.8" y="73.3">PA31</text>
<text x="160.2" y="73.3">PA22</text>
<text x="160.2" y="75.8">PA23</text>
<text x="99.7" y="78.4">01x04</text>
<text x="147.8" y="83.4">GND</text>
<text x="147.8" y="80.9">EP</text>
<text x="160.2" y="78.4">PA24</text>
<text x="160.2" y="80.9">PA25</text>
<text x="160.2" y="83.4">PA27</text>
<text x="214.1" y="82.8">U9</text>
<text x="226.7" y="79.7">+5V</text>
<text x="147.7" y="89.8">ATSAMC21E18A-MUT</text>
<text x="147.8" y="86">GND</text>
<text x="160.2" y="86">PA28</text>
<text x="215" y="88.5">A</text>
<text x="219.4" y="86">VCC</text>
<text x="222" y="88.5">Y</text>
<text x="244.5" y="87.3">+5V</text>
<text x="212.9" y="93.6">SN74LVC1G86</text>
<text x="215" y="91.1">B</text>
<text x="219.2" y="91.1">GND</text>
<text x="234" y="91.1">U10</text>
<text x="234.7" y="94.9">A</text>
<text x="237.8" y="93.6">VCC</text>
<text x="251.5" y="93.7">+5V</text>
<text x="129.2" y="101.3">+5V</text>
<text x="141.2" y="98.7">R10</text>
<text x="209.6" y="99.4">+5V</text>
<text x="214.3" y="101.9">U11</text>
<text x="231" y="101.3">SN74LV1T126</text>
<text x="234.7" y="97.4">OE</text>
<text x="237.6" y="98.7">GND</text>
<text x="240.4" y="96.1">Y</text>
<text x="256.2" y="97.3">C15</text>
<text x="32.2" y="106.4">D1</text>
<text x="102.3" y="107">+5V</text>
<text x="141.9" y="103.8">1k</text>
<text x="146.3" y="104.3">LED1</text>
<text x="153.7" y="104.3">GREEN</text>
<text x="161.6" y="107">R11</text>
<text x="215" y="107.6">Y</text>
<text x="215" y="105">VCC</text>
<text x="221.9" y="107.6">A</text>
<text x="256.6" y="102.4">0.1</text>
<text x="261.3" y="105.1">R15</text>
<text x="19.4" y="110">J2</text>
<text x="28.3" y="108.8">VSSAF5L45</text>
<text x="68.7" y="108.9">U4</text>
<text x="69.6" y="112.6">IN</text>
<text x="79.3" y="112.6">BST</text>
<text x="90.3" y="109.4">C7</text>
<text x="98" y="113.8">L1</text>
<text x="146.3" y="112.6">LED2</text>
<text x="153.8" y="112.6">BLUE</text>
<text x="162.2" y="112.1">1k</text>
<text x="212.9" y="112.7">SN74LVC1G86</text>
<text x="215" y="110.1">GND</text>
<text x="221.9" y="110.1">B</text>
<text x="256.6" y="111.9">D5</text>
<text x="261.9" y="110.2">1k</text>
<text x="49.7" y="117">C3</text>
<text x="57.3" y="117">C4</text>
<text x="69.6" y="117.7">EN</text>
<text x="80" y="117.7">SW</text>
<text x="90.2" y="115.7">0.1</text>
<text x="96.9" y="115.7">10uH</text>
<text x="161.6" y="115.2">R12</text>
<text x="253.1" y="114.5">BAT54SW</text>
<text x="18.1" y="123.4">S04B</text>
<text x="48.9" y="120.8">2.2</text>
<text x="57.2" y="120.8">0.1</text>
<text x="69.6" y="122.8">GND</text>
<text x="80.4" y="122.8">FB</text>
<text x="97.6" y="125.4">22k</text>
<text x="97.9" y="120.3">R5</text>
<text x="146.3" y="120.8">LED3</text>
<text x="153.7" y="120.8">RED</text>
<text x="162.2" y="120.3">1k</text>
<text x="70.4" y="126.7">MP2459</text>
<text x="79" y="129.2">BAT165</text>
<text x="82.8" y="127.3">D2</text>
<text x="95.7" y="129.8">4k3</text>
<text x="96" y="127.9">R6</text>
<text x="105.6" y="129.7">22.0</text>
<text x="106.2" y="127.8">C8</text>
<text x="219.8" y="128.6">+5V</text>
<text x="72.5" y="136.8">R3</text>
<text x="77" y="136.8">0.02</text>
<text x="140.5" y="136.8">U6</text>
<text x="228.2" y="136.8">R17</text>
<text x="271.3" y="136.8">J3</text>
<text x="83.2" y="143.8">INA195A</text>
<text x="83.3" y="141.9">U5</text>
<text x="140.7" y="139.3">VCC</text>
<text x="140.7" y="141.9">VCC</text>
<text x="147.7" y="139.3">OUT</text>
<text x="147.7" y="141.9">OUT</text>
<text x="201.6" y="143">R16</text>
<text x="214.2" y="143">C16</text>
<text x="225.5" y="143">D6</text>
<text x="228.4" y="141.9">10k</text>
<text x="61.7" y="147.5" transform="rotate(-90 61.7 147.5)">+5V</text>
<text x="72.5" y="146.9">V+ GND</text>
<text x="74.3" y="144.9" transform="rotate(-90 74.3 144.9)">+</text>
<text x="140.7" y="149.5">GND</text>
<text x="140.7" y="146.9">IN</text>
<text x="144.3" y="146.9">STATUS</text>
<text x="202.3" y="145">10k</text>
<text x="215.3" y="145">0.1</text>
<text x="222.6" y="145.6">BAT54SW</text>
<text x="79.5" y="154.6">R4</text>
<text x="116.8" y="152.7">100k</text>
<text x="117" y="150.8">R7</text>
<text x="140.3" y="152.1">VN750PS</text>
<text x="63.5" y="160.8">0.1</text>
<text x="64.3" y="158.9">C5</text>
<text x="79.7" y="159.7">1k</text>
<text x="88.4" y="160.2">C6</text>
<text x="103.5" y="160.2">0.1</text>
<text x="104.3" y="158.3">C9</text>
<text x="117" y="160.3">R8</text>
<text x="267.4" y="160.3">S08B-XASK-1</text>
<text x="88.9" y="162.1">0.1</text>
<text x="117.3" y="162.2">15k</text>
</g>
<g font-size="1.8">
<text x="136.5" y="31.7">RESET</text>
<text x="174.2" y="34.3">SBUSRX</text>
<text x="174.4" y="31.7">SBUSTX</text>
<text x="196.8" y="34.9">CAN_TX</text>
<text x="108.4" y="38.1">USB_RX</text>
<text x="174.6" y="41.9">USB_TX</text>
<text x="177.1" y="36.8">LED1</text>
<text x="177.1" y="39.4">LED2</text>
<text x="196.8" y="37.5">CAN_RX</text>
<text x="250.2" y="40">CANH</text>
<text x="108.6" y="43.2">USB_TX</text>
<text x="174.4" y="44.4">USB_RX</text>
<text x="175.5" y="47">ADC_U</text>
<text x="250.4" y="42.5">CANL</text>
<text x="174.4" y="49.5">ADC_FB</text>
<text x="175.4" y="52.1">485_TX</text>
<text x="174.6" y="57.1">485_DIR</text>
<text x="175.2" y="59.7">485_RX</text>
<text x="176.3" y="54.6">ADC_I</text>
<text x="196.8" y="57.8">485_RX</text>
<text x="171.8" y="62.2">SERVO_ON</text>
<text x="174.5" y="64.8">STATUS</text>
<text x="196.8" y="60.3">485_DIR</text>
<text x="196.8" y="65.4">485_TX</text>
<text x="251.3" y="62.9">485_A</text>
<text x="251.3" y="60.3">485_B</text>
<text x="25.4" y="69.8">USB_GND</text>
<text x="109.6" y="69.8">SWDIO</text>
<text x="134" y="69.8">SWCLK</text>
<text x="174.4" y="67.3">SBUSTE</text>
<text x="109.1" y="72.4">SWCLK</text>
<text x="134" y="72.4">SWDIO</text>
<text x="174.5" y="77.5">CAN_TX</text>
<text x="173.1" y="82.5">SBUSPOL</text>
<text x="174.3" y="80">CAN_RX</text>
<text x="196.8" y="87.6">SBUSTX</text>
<text x="196.8" y="96.5">SBUSTE</text>
<text x="196.8" y="106.7">SBUSRX</text>
<text x="266.4" y="106.7">S.BUS</text>
<text x="134" y="108.6">LED1</text>
<text x="134" y="116.8">LED2</text>
<text x="196.8" y="116.2">SBUSPOL</text>
<text x="57.8" y="138.4">POWER</text>
<text x="159.2" y="138.4">SERVO+</text>
<text x="196.8" y="138.4">ADC_FB</text>
<text x="233.6" y="138.4">PWM_FB</text>
<text x="256.5" y="138.4">SERVO+</text>
<text x="256.5" y="143.5">485_A</text>
<text x="127" y="146">SERVO_ON 2</text>
<text x="158.6" y="146">STATUS</text>
<text x="256.5" y="148.6">CANL</text>
<text x="256.5" y="146">485_B</text>
<text x="256.5" y="153.7">S.BUS</text>
<text x="256.5" y="151.1">CANH</text>
<text x="91.8" y="156.2">ADC_I</text>
<text x="118.4" y="156.2">ADC_U</text>
<text x="256.5" y="156.2">PWM_FB</text>
</g>
<g font-size="1.8" fill="#0000c2">
<text x="248.9" y="51.4">M: 27E</text>
<text x="214" y="71.1">M: VD1500</text>
<text x="248.9" y="71.7">M: 27E</text>
<text x="215.3" y="95.9">M: C86</text>
<text x="233" y="103.5">M: NEN3</text>
<text x="216.5" y="114.9">M: C86</text>
<text x="254" y="116.8">M: 44t</text>
<text x="70.5" y="128.9">M: AEQ</text>
<text x="79.4" y="131.4">M: 2G</text>
<text x="80.6" y="149.9">M: BJK</text>
<text x="222.9" y="147.9">M: 44t</text>
<text x="238.1" y="181">R.Pidoprygora</text>
<text x="207" y="194.1">18.12.2020</text>
</g>
</svg>
